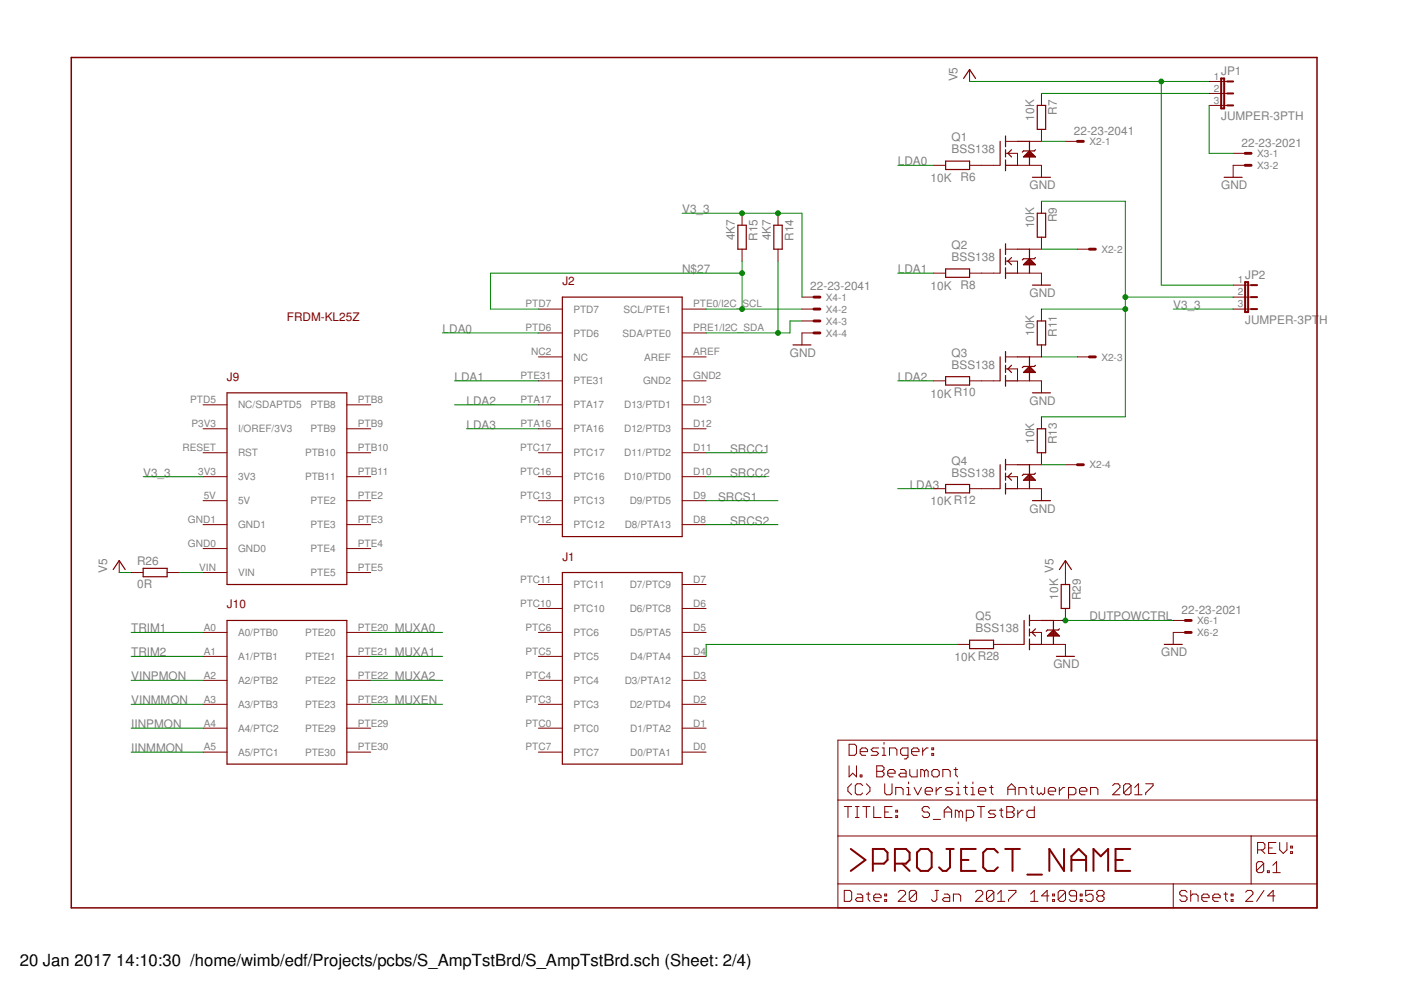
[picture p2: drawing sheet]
<svg xmlns="http://www.w3.org/2000/svg" width="297mm" height="210mm" viewBox="0 0 297 210" stroke-linecap="round" stroke-linejoin="round" font-family="sans-serif">
<path d="M15.1 12.2h264.1v180.3h-264.1z" fill="none" stroke="#800000" stroke-width=".32"/>
<g fill="none" stroke="#800000" stroke-width=".21">
<path d="M205.6 14.7v2.6M220.8 19.8v2.6M256.4 17.3h3.8M256.4 19.8h3.8M198 35.1h2.5M205.6 35.1h6.4M213.2 32.5h2.5v2.6h5.1v2.5M213.2 30h2.5M220.8 27.4v2.6h-2.5M225.9 30h2.5M256.4 22.4h3.8M261.5 32.5h2.5"/>
<path d="M264 35.1h-2.5v2.5M157.3 45.2v2.6M157.3 52.8v2.6M165 45.2v2.6M165 52.8v2.6M198 57.9h2.5M205.6 57.9h6.4M213.2 55.4h2.5v2.5h5.1v2.6M213.2 52.8h2.5M220.8 42.7v2.5M220.8 50.3v2.5h-2.5M228.4 52.8h2.6"/>
<path d="M114.2 75.7h5M114.2 70.6h5M114.2 65.5h5M144.6 75.7h5.1M144.6 70.6h5.1M144.6 65.5h5.1M170 65.5h2.6M170 63h2.6M170 68.1h2.6M172.6 70.6h-2.6v2.5M213.2 75.7h2.5M213.2 78.2h2.5v2.6h5.1v2.5"/>
<path d="M220.8 73.1v2.6h-2.5M220.8 65.5v2.6M228.4 75.7h2.6M261.5 65.5h3.8M261.5 63h3.8M261.5 60.5h3.8M43.1 85.8h5M43.1 90.9h5M43.1 96h5M73.5 85.8h5.1M73.5 90.9h5.1M73.5 96h5.1"/>
<path d="M114.2 80.8h5M114.2 85.8h5M114.2 90.9h5M114.2 96h5M144.6 80.8h5.1M144.6 85.8h5.1M144.6 90.9h5.1M144.6 96h5.1M198 80.8h2.5M205.6 80.8h6.4M213.2 98.5h2.5M220.8 88.4v2.5"/>
<path d="M220.8 96v2.5h-2.5M225.9 98.5h2.5M25.3 118.9v2.5M43.1 101.1h5M43.1 106.2h5M43.1 111.2h5M43.1 116.3h5M73.5 101.1h5.1M73.5 106.2h5.1M73.5 111.2h5.1M73.5 116.3h5.1M114.2 101.1h5"/>
<path d="M114.2 106.2h5M114.2 111.2h5M144.6 101.1h5.1M144.6 106.2h5.1M144.6 111.2h5.1M198 103.6h2.5M205.6 103.6h6.4M213.2 101.1h2.5v2.5h5.1v2.6M225.9 118.9v5M27.8 121.4h2.6M35.4 121.4h2.6M43.1 134.1h5"/>
<path d="M43.1 139.2h5M43.1 121.4h5M73.5 134.1h5.1M73.5 139.2h5.1M73.5 121.4h5.1M114.2 123.9h5M114.2 129h5M114.2 134.1h5M114.2 139.2h5M144.6 123.9h5.1M144.6 129h5.1M144.6 134.1h5.1"/>
<path d="M144.6 139.2h5.1M203 136.6h2.6M210.7 136.6h6.4M218.3 134.1h2.5v2.5h5.1v2.6M218.3 131.6h2.5M225.9 129v2.6h-2.5M248.8 131.6h2.5M251.3 134.1h-2.5v2.5M43.1 144.3h5M43.1 149.3h5M43.1 154.4h5M43.1 159.5h5"/>
<path d="M73.5 144.3h5.1M73.5 149.3h5.1M73.5 154.4h5.1M73.5 159.5h5.1M114.2 144.3h5M114.2 149.3h5M114.2 154.4h5M114.2 159.5h5M144.6 144.3h5.1M144.6 149.3h5.1M144.6 154.4h5.1M144.6 159.5h5.1"/>
<path d="M177.7 156.9h101.5v35.6h-101.5zM180 157.8h1.2l.4 .4v1.5l-.4 .4h-1.2zM182.4 159.4h1.5v-.4l-.4-.4h-.7l-.4 .4v.7l.4 .4h.7M186.3 158.6h-1.2l-.4 .4 .4 .4h.8l.4 .3-.4 .4h-1.2M187 158.6h.4v1.5M187.4 157.4v.4M193.3 159.4h1.5v-.4l-.3-.4h-.8l-.4 .4v.7l.4 .4h.8M195.6 158.6v1.5M196.8 158.6h-.4l-.8 .8M197.6 159.7h.4v.4h-.4zM197.6 158.6h.4v.4h-.4zM177.7 177.2h101.5"/>
<path d="M177.7 169.6h101.5M179 171h1.6M179.8 171v2.3M180 162.4v2.3l.8-.8 .8 .8v-2.3M180.6 166.2l-.8 .8v.7l.8 .8M181.4 171h.7M181.4 173.3h.7M181.7 171v2.3M182.4 164.3h.4v.4h-.4zM182.9 166.6l-.4-.4h-.8l-.4 .4v1.5l.4 .4h.8l.4-.4M182.9 171h1.6M183.7 171v2.3"/>
<path d="M183.7 166.2l.7 .8v.7l-.7 .8M185.3 171v2.3h1.5M185.9 162.4h1.1l.4 .4v.4l-.4 .3 .4 .4v.4l-.4 .4h-1.1zM185.9 163.5h1.1M187 160.1h.8M187.6 166.2v1.9l.4 .4h.7l.4-.4v-1.9M187.6 172.2h.8M188.2 163.9h1.6v-.4l-.4-.3h-.8l-.4 .3v.8l.4 .4h.8M188.6 160.1v-1.5h1.2l.4 .4v1.1M189.1 171h-1.5v2.3h1.5M189.9 168.5v-1.5h1.2l.4 .3v1.2M189.9 173h.4v.3h-.4z"/>
<path d="M189.9 171.8h.4v.4h-.4zM190.9 163.2h.8l.4 .3v1.2h-1.2l-.3-.4 .3-.4h1.2M192.3 168.5h.7M192.3 167h.3v1.5M192.5 160.1h-1.2l-.4-.4v-.7l.4-.4h1.2v1.9l-.4 .4h-.4M192.6 165.8v.4M192.9 163.2v1.1l.4 .4h1.2v-1.5M193.8 167l.8 1.5 .8-1.5M196 163.5l-.4-.3h-.4v1.5M196 163.5v1.2M196 163.5l.4-.3 .4 .3v1.2M196.2 167.7h1.5v-.4l-.4-.3h-.8l-.3 .3v.8l.3 .4h.8"/>
<path d="M197.1 171.4l-.4-.4h-.8l-.4 .4v.4l.4 .4h.8l.4 .4v.4l-.4 .3h-.8l-.4-.3M197.9 173.7h1.5M198 163.2h.7l.4 .3v.8l-.4 .4h-.7l-.4-.4v-.8zM198.5 167v1.5M199.6 167h-.3l-.8 .7M199.9 164.7v-1.5h1.2l.4 .3v1.2M200.2 172.2h1.6M200.2 173.3v-1.5l.8-.8 .8 .8v1.5M202 167h-1.2l-.4 .3 .4 .4h.8l.4 .4-.4 .4h-1.2M202.2 163.2h.8M202.6 162.8v1.5l.4 .4M202.8 168.5h.8"/>
<path d="M202.8 167h.4v1.5M203.2 165.8v.4M203.3 172.2l-.4-.4h-.4v1.5M203.3 172.2v1.1M203.3 172.2l.4-.4 .4 .4v1.1M204.3 167h.8M204.7 166.6v1.5l.4 .4M204.9 173.3h1.1l.4-.3v-.8l-.4-.4h-1.1v2.3M205.9 168.5h.8M205.9 167h.4v1.5M206.3 165.8v.4M207.2 171h1.6"/>
<path d="M207.5 167.7h1.5v-.4l-.4-.3h-.8l-.3 .3v.8l.3 .4h.8M208 171v2.3M209.8 167h.8M210.2 166.6v1.5l.4 .4M211.1 171.8h-1.1l-.5 .4 .5 .4h.7l.4 .4-.4 .3h-1.2M211.9 171.8h.8M212.3 171.4v1.6l.4 .3M213.4 171h1.2l.4 .4v.4l-.4 .4 .4 .4v.4l-.4 .3h-1.2zM213.4 172.2h1.2M213.7 168.5v-1.5l.8-.8 .7 .8v1.5M213.7 167.3h1.5M215.8 171.8v1.5"/>
<path d="M216 168.5v-1.5h1.2l.4 .3v1.2M217 171.8h-.4l-.8 .8M218.4 167h.7M218.8 166.6v1.5l.3 .4M219.3 171v2.3h-1.2l-.4-.3v-.8l.4-.4h1.2M219.9 167v1.1l.4 .4 .4-.4 .4 .4 .4-.4v-1.1M222.2 167.7h1.6v-.4l-.4-.3h-.7l-.5 .3v.8l.5 .4h.7M224.6 167v1.5M225.8 167h-.4l-.8 .7M226.5 168.5h1.2l.4-.4v-.8l-.4-.3h-1.2v2.3M228.9 167.7h1.5v-.4l-.3-.3h-.8l-.4 .3v.8l.4 .4h.8M231.2 168.5v-1.5h1.2l.4 .3v1.2"/>
<path d="M235.9 166.6l.4-.4h.8l.3 .4v.4l-1.5 1.5h1.5M239.8 166.6l-.4-.4h-.8l-.4 .4v1.5M239.8 166.6v1.5l-.4 .4h-.8l-.4-.4M239.8 166.6l-1.6 1.5M240.6 168.5h1.5M240.6 167l.8-.8v2.3M242.9 166.2h1.6v.4l-1.6 1.5v.4M265.3 177.2v10.2M269 179.8h.7M270.5 178.6h-1.5v2.4h1.5M271.3 178.6v1.6l.8 .8 .8-.8v-1.6M273.6 179.4h.4v.4h-.4z"/>
<path d="M177.7 187.4h101.5M179 188.8h1.2l.4 .4v1.5l-.4 .4h-1.2zM181.7 189.6h.8l.4 .3v1.2h-1.2l-.3-.4 .3-.4h1.2M183.7 189.6h.8M184.1 189.2v1.5l.4 .4M185.3 190.3h1.5v-.4l-.4-.3h-.8l-.3 .3v.8l.3 .4h.8M187.6 190.7h.4v.4h-.4zM187.6 189.6h.4v.3h-.4zM190.4 189.2l.4-.4h.8l.4 .4v.4l-1.6 1.5h1.6M194.3 189.2v1.5l-.3 .4h-.8l-.4-.4M194.3 189.2l-.3-.4h-.8l-.4 .4v1.5M194.3 189.2l-1.5 1.5"/>
<path d="M198.2 188.8h.8M198.6 188.8v1.9l-.4 .4h-.4l-.3-.4M200.2 189.6h.8l.4 .3v1.2h-1.2l-.4-.4 .4-.4h1.2M202.1 191.1v-1.5h1.2l.4 .3v1.2M206.8 189.2l.4-.4h.8l.4 .4v.4l-1.6 1.5h1.6M210.7 189.2v1.5l-.4 .4h-.8l-.4-.4M210.7 189.2l-.4-.4h-.8l-.4 .4v1.5M210.7 189.2l-1.6 1.5M211.5 191.1h1.5M211.5 189.6l.8-.8v2.3M213.8 188.8h1.6v.4l-1.6 1.5v.4M218.5 191.1h1.6"/>
<path d="M218.5 189.6l.8-.8v2.3M222.4 189.9h-1.6l1.2-1.1v2.3M223.2 190.7h.4v.4h-.4zM223.2 189.6h.4v.3h-.4zM225.9 189.2v1.5l-.4 .4h-.8l-.4-.4M225.9 189.2l-.4-.4h-.8l-.4 .4v1.5M225.9 189.2l-1.6 1.5M228.2 189.9h-1.1l-.4-.3v-.4l.4-.4h.8l.3 .4v1.5l-.3 .4h-.8l-.4-.4M229 190.7h.4v.4h-.4zM229 189.6h.4v.3h-.4zM231.8 188.8h-1.6v1.1l.8-.3h.4l.4 .3v.8l-.4 .4h-.8l-.4-.4M232.9 189.9l-.4 .4v.4l.4 .4h.8l.4-.4v-.4l-.4-.4"/>
<path d="M232.9 189.9l-.4-.3v-.4l.4-.4h.8l.4 .4v.4l-.4 .3M232.9 189.9h.8M248.8 187.4v5.1M251.7 189.2l-.4-.4h-.8l-.4 .4v.4l.4 .3h.8l.4 .4v.4l-.4 .4h-.8l-.4-.4M252.5 189.9l.4-.3h.7l.4 .3v1.2M252.5 188.8v2.3M254.8 190.3h1.5v-.4l-.3-.3h-.8l-.4 .3v.8l.4 .4h.8M257.1 190.3h1.6v-.4l-.4-.3h-.8l-.4 .3v.8l.4 .4h.8M259.5 189.6h.8M259.9 189.2v1.5l.4 .4M261 190.7h.4v.4h-.4zM261 189.6h.4v.3h-.4z"/>
<path d="M264.1 189.2l.4-.4h.8l.3 .4v.4l-1.5 1.5h1.5M266.6 180.2h1.2l.4-.4v-.8l-.4-.4h-1.2v2.4M267.4 180.2l.8 .8M267.9 183.1l-.4-.4h-.7l-.4 .4v1.5M267.9 183.1v1.5l-.4 .4h-.7l-.4-.4M267.9 183.1l-1.5 1.5M268 188.8l-1.6 2.3M268.7 184.6h.4v.4h-.4zM269.9 185h1.5M269.9 183.5l.8-.8v2.3M270.3 189.9h-1.5l1.1-1.1v2.3M273.6 180.6h.4v.4h-.4z"/>
</g>
<g fill="none" stroke="#800000" stroke-width=".42">
<path d="M258.9 16.6h.6v6.4h-.6zM260.2 17.3h1.3M260.2 19.8h1.3M260.2 22.4h1.3M264 59.8h.6v6.4h-.6zM265.3 60.5h1.2M265.3 63h1.2M265.3 65.5h1.2M180.4 180l3.1 2.3-3.1 2.4M185.1 183.1h2.3l.8-.8v-1.5l-.8-.8h-2.3v4.7M189.7 183.1h2.4l.7-.8v-1.5l-.7-.8h-2.4v4.7M191.3 183.1l1.5 1.6"/>
<path d="M194.4 180.8l.8-.8h1.6l.7 .8v3.1l-.7 .8h-1.6l-.8-.8zM200.7 180h1.5M201.4 180v3.9l-.7 .8h-.8l-.8-.8M203.8 182.3h1.5M206.9 180h-3.1v4.7h3.1M211.6 180.8l-.8-.8h-1.6l-.8 .8v3.1l.8 .8h1.6l.8-.8M213.1 180h3.1M214.7 180v4.7M217.8 185.4h3.1M225.6 180v4.7l-3.1-4.7v4.7M227.2 182.3h3.1M227.2 184.7v-3.2l1.5-1.5 1.6 1.5v3.2"/>
<path d="M231.8 184.7v-4.7l1.6 1.5 1.5-1.5v4.7M236.5 182.3h1.6M239.6 180h-3.1v4.7h3.1"/>
</g>
<g fill="none" stroke="#800000" stroke-width=".25">
<path d="M204.3 16.6l1.3-1.9 1.2 1.9M200.5 34.2h5.1v1.7h-5.1zM212 30v5.1M213.2 28.8v2.3M213.2 31.7v1.6M213.2 33.9v2.3M213.2 35.1h2.5M214.5 31.7l-.8 .8 .8 .8M215.7 30h2.6v5.1M217 33.3l1.3-1.3 1.2 1.3zM217.1 33.2h2.4M217.3 33h1.9"/>
<path d="M217.6 32.7h1.4M217.8 32.5h1M218 32.3h.6M218.2 32.1h.1M218.9 37.6h3.8M219.5 31.7l-.2 .3h-2.3l-.3 .3M219.9 22.4h1.8v5h-1.8zM259.5 37.6h3.9M156.4 47.8h1.8v5h-1.8zM164.1 47.8h1.7v5h-1.7zM200.5 57h5.1v1.8h-5.1zM212 52.8v5.1"/>
<path d="M213.2 51.7v2.3M213.2 54.6v1.5M213.2 56.8v2.3M213.2 57.9h2.5M214.5 54.6l-.8 .8 .8 .7M215.7 52.8h2.6v5.1M217 56.1l1.3-1.2 1.2 1.2zM217.1 56.1h2.4M217.3 55.8h2M217.5 55.6h1.5M217.7 55.4h1.1M218 55.2h.6"/>
<path d="M218.2 54.9h.2M219.5 54.6l-.2 .3h-2.3l-.3 .2M219.9 45.2h1.8v5.1h-1.8zM119.2 63h25.4v50.8h-25.4zM168.1 73.1h3.8M200.5 79.9h5.1v1.7h-5.1zM212 75.7v5.1M213.2 74.5v2.3M213.2 77.4v1.6M213.2 79.6v2.3M214.5 77.4l-.8 .8 .8 .8M215.7 75.7h2.6v5.1"/>
<path d="M217 79l1.3-1.3 1.2 1.3zM217.3 78.7h2M217.5 78.5h1.6M217.7 78.3h1.1M217.9 78.1h.7M218.1 77.9h.3M218.9 60.5h3.8M219.5 77.4l-.2 .3h-2.3l-.3 .3M219.9 68.1h1.8v5h-1.8zM48.1 83.3h25.4v40.6h-25.4zM212 98.5v5.1M213.2 97.4v2.3"/>
<path d="M213.2 80.8h2.5M215.7 98.5h2.6v5.1M218.9 83.3h3.8M219.9 90.9h1.8v5.1h-1.8zM200.5 102.7h5.1v1.8h-5.1zM213.2 100.3v1.5M213.2 102.5v2.3M213.2 103.6h2.5M214.5 100.3l-.8 .8 .8 .7M217 101.8l1.3-1.2 1.2 1.2zM217.2 101.6h2.1M217.4 101.4h1.7"/>
<path d="M217.7 101.2h1.2M217.9 100.9h.8M218.1 100.7h.3M218.9 106.2h3.8M219.5 100.3l-.2 .3h-2.3l-.3 .2M24 120.8l1.3-1.9 1.2 1.9M30.4 120.5h5v1.8h-5zM48.1 131.6h25.4v30.4h-25.4zM119.2 121.4h25.4v40.6h-25.4zM205.6 135.7h5.1v1.8h-5.1zM217.1 131.6v5M218.3 130.4v2.3"/>
<path d="M218.3 133.3v1.6M218.3 135.5v2.3M218.3 136.6h2.5M219.5 133.3l-.7 .8 .7 .8M220.8 131.6h2.6v5M222.1 134.9l1.3-1.3 1.2 1.3zM222.2 134.7h2.3M222.4 134.5h1.9M222.7 134.3h1.3M222.9 134h.9M223.1 133.8h.5M223.3 133.6h.1"/>
<path d="M224 139.2h3.8M224.6 133.3l-.2 .3h-2.3l-.3 .2M224.6 120.8l1.3-1.9 1.3 1.9M225 123.9h1.8v5.1h-1.8zM246.8 136.6h3.9"/>
</g>
<path d="M228.4 30h1.3M264 32.5h1.3M264 35.1h1.3M231 52.8h1.2M172.6 63h1.2M172.6 65.5h1.2M172.6 68.1h1.2M172.6 70.6h1.2M231 75.7h1.2M228.4 98.5h1.3M251.3 131.6h1.3M251.3 134.1h1.3" fill="none" stroke="#800000" stroke-width=".61"/>
<g fill="none" stroke="#008000" stroke-width=".21">
<path d="M205.6 17.3h50.8M220.8 19.8h35.6M246.2 17.3v43.2h15.3M190.4 35.1h7.6M220.8 30h5.1M256.4 22.4v10.1h5.1M144.6 45.2h25.4v17.8M157.3 57.9h-53.3v7.6h10.2M157.3 55.4v10.1M165 55.4v15.2M190.4 57.9h7.6M220.8 52.8h7.6"/>
<path d="M220.8 42.7h17.8v45.7h-17.8M93.8 70.6h20.4M149.7 65.5h20.3M170 68.1h-2.5v2.5h-17.8M220.8 75.7h7.6M220.8 65.5h17.8M238.6 63h22.9M248.8 65.5h12.7M96.4 80.8h17.8M96.4 85.8h17.8M98.9 90.9h15.3M149.7 96h12.7"/>
<path d="M190.4 80.8h7.6M220.8 98.5h5.1M30.4 101.1h12.7M149.7 101.1h12.7M149.7 111.2h15.3M149.7 106.2h15.3M190.4 103.6h7.6M25.3 121.4h2.5M27.8 134.1h15.3M27.8 139.2h15.3M38 121.4h5.1M78.6 134.1h15.2"/>
<path d="M78.6 139.2h15.2M203 136.6h-53.3v2.6M225.9 131.6h22.9M27.8 144.3h15.3M27.8 149.3h15.3M27.8 154.4h15.3M27.8 159.5h15.3M78.6 144.3h15.2M78.6 149.3h15.2"/>
</g>
<g fill="#008000" stroke="#008000" stroke-width=".21">
<circle cx="238.6" cy="65.5" r=".51"/>
<circle cx="238.6" cy="63" r=".51"/>
<circle cx="165" cy="70.6" r=".51"/>
<circle cx="157.3" cy="65.5" r=".51"/>
<circle cx="157.3" cy="57.9" r=".51"/>
<circle cx="157.3" cy="45.2" r=".51"/>
<circle cx="165" cy="45.2" r=".51"/>
<circle cx="246.2" cy="17.3" r=".51"/>
<circle cx="225.9" cy="131.6" r=".51"/>
</g>
<g font-size="3.5">
<text x="4.2" y="204.7">20 Jan 2017</text>
<text x="24.6" y="204.7">14:10:30 /home/wimb/edf/Projects/pcbs/S_AmpTstBrd/S_AmpTstBrd.sch (Sheet: 2/4)</text>
</g>
<g font-size="2.5" fill="#808080">
<text x="203" y="17.3" transform="rotate(-90 203 17.3)">V5</text>
<text x="258.9" y="16">JP1</text>
<text x="201.8" y="30">Q1</text>
<text x="219.3" y="25.5" transform="rotate(-90 219.3 25.5)">10K</text>
<text x="224.1" y="24.3" transform="rotate(-90 224.1 24.3)">R7</text>
<text x="227.7" y="28.6">22-23-2041</text>
<text x="258.9" y="25.5">JUMPER-3PTH</text>
<text x="190.3" y="35">LDA0</text>
<text x="201.8" y="32.5">BSS138</text>
<text x="263.2" y="31.1">22-23-2021</text>
<text x="197.3" y="38.6">10K</text>
<text x="203.7" y="38.3">R6</text>
<text x="218.3" y="40.1">GND</text>
<text x="258.9" y="40.1">GND</text>
<text x="144.6" y="45.2">V3_3</text>
<text x="224.1" y="47.1" transform="rotate(-90 224.1 47.1)">R9</text>
<text x="155.8" y="50.9" transform="rotate(-90 155.8 50.9)">4K7</text>
<text x="160.6" y="51.1" transform="rotate(-90 160.6 51.1)">R15</text>
<text x="163.4" y="50.9" transform="rotate(-90 163.4 50.9)">4K7</text>
<text x="168.2" y="51.1" transform="rotate(-90 168.2 51.1)">R14</text>
<text x="201.8" y="52.8">Q2</text>
<text x="219.3" y="48.4" transform="rotate(-90 219.3 48.4)">10K</text>
<text x="144.6" y="57.9">N$27</text>
<text x="190.3" y="57.9">LDA1</text>
<text x="201.8" y="55.4">BSS138</text>
<text x="264" y="59.2">JP2</text>
<text x="171.8" y="61.6">22-23-2041</text>
<text x="197.3" y="61.5">10K</text>
<text x="203.7" y="61.2">R8</text>
<text x="218.3" y="63">GND</text>
<text x="248.8" y="65.5">V3_3</text>
<text x="93.8" y="70.6">LDA0</text>
<text x="219.3" y="71.3" transform="rotate(-90 219.3 71.3)">10K</text>
<text x="224.1" y="71.4" transform="rotate(-90 224.1 71.4)">R11</text>
<text x="264" y="68.7">JUMPER-3PT</text>
<text x="279.7" y="68.7">H</text>
<text x="167.5" y="75.7">GND</text>
<text x="201.8" y="75.7">Q3</text>
<text x="96.4" y="80.8">LDA1</text>
<text x="190.3" y="80.8">LDA2</text>
<text x="201.8" y="78.2">BSS138</text>
<text x="98.9" y="85.8">LDA2</text>
<text x="197.3" y="84.3">10K R10</text>
<text x="218.3" y="85.8">GND</text>
<text x="98.9" y="90.9">LDA3</text>
<text x="154.8" y="96">SRCC1</text>
<text x="219.3" y="94.1" transform="rotate(-90 219.3 94.1)">10K</text>
<text x="224.1" y="94.2" transform="rotate(-90 224.1 94.2)">R13</text>
<text x="30.4" y="101.1">V3_3</text>
<text x="154.8" y="101.1">SRCC2</text>
<text x="201.8" y="101.1">BSS138</text>
<text x="201.8" y="98.5">Q4</text>
<text x="152.2" y="106.2">SRCS1</text>
<text x="192.9" y="103.6">LDA3</text>
<text x="197.3" y="107.2">10K R12</text>
<text x="154.8" y="111.2">SRCS2</text>
<text x="218.3" y="108.7">GND</text>
<text x="29.1" y="119.9">R26</text>
<text x="22.7" y="121.4" transform="rotate(-90 22.7 121.4)">V5</text>
<text x="29.1" y="124.7">0R</text>
<text x="223.4" y="121.4" transform="rotate(-90 223.4 121.4)">V5</text>
<text x="206.8" y="131.5">Q5</text>
<text x="224.4" y="127.1" transform="rotate(-90 224.4 127.1)">10K</text>
<text x="229.2" y="127.3" transform="rotate(-90 229.2 127.3)">R29</text>
<text x="231" y="131.5">DUTPOWCTRL</text>
<text x="250.5" y="130.1">22-23-2021</text>
<text x="27.8" y="134.1">TRIM1</text>
<text x="83.7" y="134.1">MUXA0</text>
<text x="206.8" y="134.1">BSS138</text>
<text x="27.8" y="139.2">TRIM2</text>
<text x="83.7" y="139.2">MUXA1</text>
<text x="202.4" y="140.2">10K R28</text>
<text x="223.4" y="141.7">GND</text>
<text x="246.2" y="139.2">GND</text>
<text x="27.8" y="144.2">VINPMON</text>
<text x="27.8" y="149.3">VINMMON</text>
<text x="83.7" y="144.2">MUXA2</text>
<text x="83.7" y="149.3">MUXEN</text>
<text x="27.8" y="154.4">IINPMON</text>
<text x="27.8" y="159.5">IINMMON</text>
</g>
<g font-size="2.5" fill="#800000">
<text x="119.2" y="60.4">J2</text>
<text x="60.8" y="68.1">FRDM-KL25Z</text>
<text x="48.1" y="80.8">J9</text>
<text x="119.2" y="118.8">J1</text>
<text x="48.1" y="129">J10</text>
</g>
<g font-size="2.1" fill="#808080">
<text x="257.4" y="16.9">1</text>
<text x="257.4" y="19.5">2</text>
<text x="257.4" y="22">3</text>
<text x="231" y="30.7">X2-1</text>
<text x="266.5" y="33.3">X3-1</text>
<text x="266.5" y="35.8">X3-2</text>
<text x="233.5" y="53.6">X2-2</text>
<text x="111.4" y="65.2">PTD7</text>
<text x="147" y="65.2">PTE0/I2C_</text>
<text x="157.4" y="65.2">SCL</text>
<text x="175.1" y="63.7">X4-1</text>
<text x="262.4" y="60.1">1</text>
<text x="262.4" y="62.6">2</text>
<text x="262.4" y="65.2">3</text>
<text x="111.4" y="70.2">PTD6</text>
<text x="121.6" y="66.3">PTD7</text>
<text x="121.6" y="71.4">PTD6</text>
<text x="132" y="71.4">SDA/PTE0</text>
<text x="132.2" y="66.3">SCL/PTE1</text>
<text x="147" y="70.2">PRE1/I2C_SDA</text>
<text x="175.1" y="66.3">X4-2</text>
<text x="175.1" y="68.8">X4-3</text>
<text x="175.1" y="71.4">X4-4</text>
<text x="112.6" y="75.3">NC2</text>
<text x="121.6" y="76.4">NC</text>
<text x="136.6" y="76.4">AREF</text>
<text x="147" y="75.3">AREF</text>
<text x="233.5" y="76.4">X2-3</text>
<text x="110.4" y="80.4">PTE31</text>
<text x="121.6" y="81.5">PTE31</text>
<text x="136.3" y="81.5">GND2</text>
<text x="147" y="80.4">GND2</text>
<text x="40.3" y="85.5">PTD5</text>
<text x="50.5" y="86.6">NC/SDAPTD5</text>
<text x="65.9" y="86.6">PTB8</text>
<text x="75.9" y="85.5">PTB8</text>
<text x="110.4" y="85.5">PTA17</text>
<text x="121.6" y="86.6">PTA17</text>
<text x="132.3" y="86.6">D13/PTD1</text>
<text x="147" y="85.5">D13</text>
<text x="38.7" y="95.6">RESET</text>
<text x="40.6" y="90.6">P3V3</text>
<text x="50.5" y="91.7">I/OREF/3V3</text>
<text x="65.9" y="91.7">PTB9</text>
<text x="75.9" y="90.6">PTB9</text>
<text x="75.9" y="95.6">PTB10</text>
<text x="110.3" y="95.6">PTC17</text>
<text x="110.4" y="90.6">PTA16</text>
<text x="121.6" y="91.7">PTA16</text>
<text x="132.3" y="91.7">D12/PTD3</text>
<text x="147" y="90.6">D12</text>
<text x="147" y="95.6">D11</text>
<text x="42" y="100.7">3V3</text>
<text x="50.5" y="101.8">3V3</text>
<text x="50.5" y="96.8">RST</text>
<text x="64.7" y="96.8">PTB10</text>
<text x="64.7" y="101.8">PTB11</text>
<text x="75.9" y="100.7">PTB11</text>
<text x="110.3" y="100.7">PTC16</text>
<text x="121.6" y="96.8">PTC17</text>
<text x="121.6" y="101.8">PTC16</text>
<text x="132.3" y="96.8">D11/PTD2</text>
<text x="132.3" y="101.8">D10/PTD0</text>
<text x="147" y="100.7">D10</text>
<text x="231" y="99.3">X2-4</text>
<text x="43.2" y="105.8">5V</text>
<text x="50.5" y="106.9">5V</text>
<text x="65.9" y="106.9">PTE2</text>
<text x="75.9" y="105.8">PTE2</text>
<text x="110.3" y="105.8">PTC13</text>
<text x="121.6" y="106.9">PTC13</text>
<text x="133.5" y="106.9">D9/PTD5</text>
<text x="147" y="105.8">D9</text>
<text x="39.8" y="110.9">GND1</text>
<text x="50.5" y="112">GND1</text>
<text x="65.9" y="112">PTE3</text>
<text x="75.9" y="110.9">PTE3</text>
<text x="110.3" y="110.9">PTC12</text>
<text x="121.6" y="112">PTC12</text>
<text x="132.5" y="112">D8/PTA13</text>
<text x="147" y="110.9">D8</text>
<text x="39.8" y="116">GND0</text>
<text x="50.5" y="117.1">GND0</text>
<text x="65.9" y="117.1">PTE4</text>
<text x="75.9" y="116">PTE4</text>
<text x="42.2" y="121">VIN</text>
<text x="50.5" y="122.1">VIN</text>
<text x="65.9" y="122.1">PTE5</text>
<text x="75.9" y="121">PTE5</text>
<text x="110.3" y="123.6">PTC11</text>
<text x="121.6" y="124.7">PTC11</text>
<text x="133.5" y="124.7">D7/PTC9</text>
<text x="147" y="123.6">D7</text>
<text x="110.3" y="128.7">PTC10</text>
<text x="121.6" y="129.8">PTC10</text>
<text x="133.5" y="129.8">D6/PTC8</text>
<text x="147" y="128.7">D6</text>
<text x="43.2" y="133.7">A0</text>
<text x="50.5" y="134.8">A0/PTB0</text>
<text x="64.7" y="134.8">PTE20</text>
<text x="75.9" y="133.7">PTE20</text>
<text x="111.4" y="133.7">PTC6</text>
<text x="121.6" y="134.8">PTC6</text>
<text x="133.6" y="134.8">D5/PTA5</text>
<text x="147" y="133.7">D5</text>
<text x="253.8" y="132.3">X6-1</text>
<text x="253.8" y="134.8">X6-2</text>
<text x="43.2" y="138.8">A1</text>
<text x="43.2" y="143.9">A2</text>
<text x="50.5" y="139.9">A1/PTB1</text>
<text x="64.7" y="139.9">PTE21</text>
<text x="75.9" y="138.8">PTE21</text>
<text x="75.9" y="143.9">PTE22</text>
<text x="111.4" y="138.8">PTC5</text>
<text x="111.4" y="143.9">PTC4</text>
<text x="121.6" y="139.9">PTC5</text>
<text x="133.6" y="139.9">D4/PTA4</text>
<text x="147" y="138.8">D4</text>
<text x="147" y="143.9">D3</text>
<text x="43.2" y="149">A3</text>
<text x="50.5" y="145">A2/PTB2</text>
<text x="64.7" y="145">PTE22</text>
<text x="75.9" y="149">PTE23</text>
<text x="111.4" y="149">PTC3</text>
<text x="121.6" y="145">PTC4</text>
<text x="132.5" y="145">D3/PTA12</text>
<text x="147" y="149">D2</text>
<text x="43.2" y="154">A4</text>
<text x="50.5" y="150.1">A3/PTB3</text>
<text x="50.5" y="155.2">A4/PTC2</text>
<text x="64.7" y="150.1">PTE23</text>
<text x="64.7" y="155.2">PTE29</text>
<text x="75.9" y="154">PTE29</text>
<text x="111.4" y="154">PTC0</text>
<text x="121.6" y="150.1">PTC3</text>
<text x="121.6" y="155.2">PTC0</text>
<text x="133.5" y="150.1">D2/PTD4</text>
<text x="133.6" y="155.2">D1/PTA2</text>
<text x="147" y="154">D1</text>
<text x="43.2" y="159.1">A5</text>
<text x="50.5" y="160.2">A5/PTC1</text>
<text x="64.7" y="160.2">PTE30</text>
<text x="75.9" y="159.1">PTE30</text>
<text x="111.4" y="159.1">PTC7</text>
<text x="121.6" y="160.2">PTC7</text>
<text x="133.6" y="160.2">D0/PTA1</text>
<text x="147" y="159.1">D0</text>
</g>
</svg>
